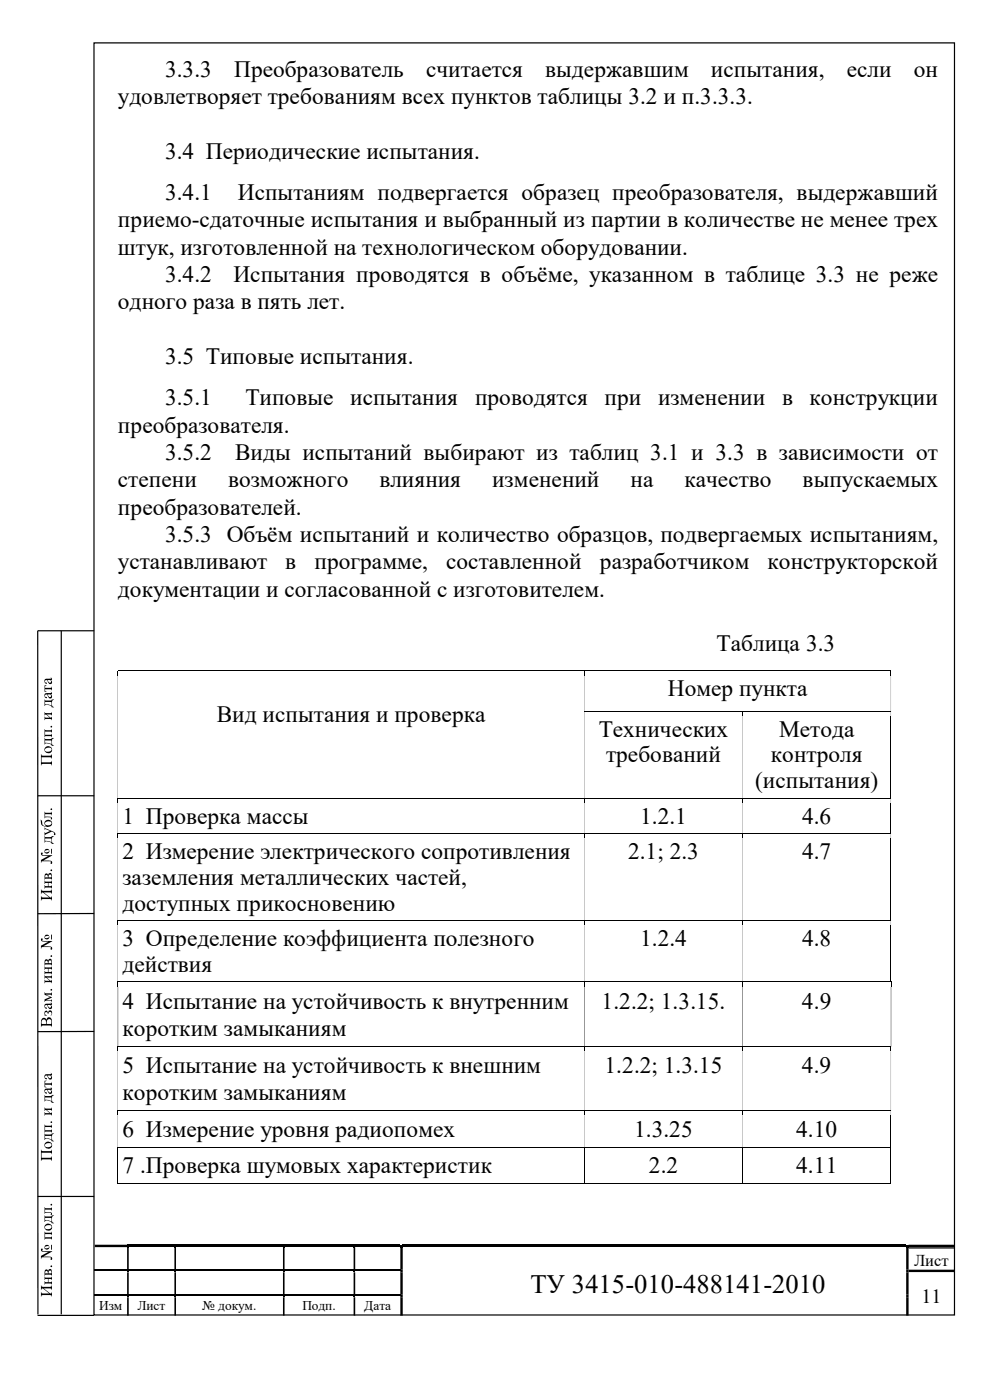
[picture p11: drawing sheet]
<svg xmlns="http://www.w3.org/2000/svg" width="210mm" height="297mm" viewBox="0 0 210 297" stroke-linecap="round" stroke-linejoin="round" font-family="sans-serif">
<g fill="#000">
<path d="M9.4 145.4l.5-.1-.3 .3v.3h1.3l.1-.3v.9l-.3-.3h-1.1v.4l.3 .2h-.5zM9.4 154.7l.4 .2h1.1l.1-.2v.7l-.3-.2h-1.1v.7h1.3l.1-.2v.7l-.3-.2h-1.1l-.2 .2zM9.4 151l.4 .3h1.1l.1-.3v.8l-.1-.2h-1l.8 .7 .3-.2v.7l-.3-.3-1.1 .1-.2 .2v-.8l.2 .2 .9 .1-.7-.7-.4 .2zM8.7 160l.1 .3h.3h1.5h.3l.1-.3v1l-.1-.3h-.3h-1.8v1h1.8h.3l.1-.3v1l-.1-.3h-.3h-1.5h-.3l-.1 .3zM9.4 175.5l1.9 .9 .4 .3v.4l-.2 .1-.1-.5-.4-.3-1.6 .9v-.8l.2 .2 1-.4-.9-.4-.3 .2zM9.4 172.2l.2 .2h.2h1.1l.1-.2v.8l-.1-.3h-1.3v.5l1.2 .1 .2 .1v.4h-.2l.1-.3-.2-.1h-1.1l-.2 .2zM25 169.4v.9zM25 176.8v1zM124 169.4v.9zM124 176.8v1zM157.5 169.4v.9zM157.5 176.8v1z"/>
<path d="M8.7 188.7l.1 .2 .3 .1h1.5l.3-.1 .1-.2v1l-.1-.3-.3-.1h-1.3l1.4 1.1h.2l.1-.3v1l-.1-.3-.3-.1h-1.5l-.3 .1-.1 .3v-1l.1 .3h1.7l-1.4-1.1-.3 .1-.1 .3zM9.4 186.8l.4 .2h1.1l.1-.2v.8l-.1-.2-.6-.1v.7h.6l.1-.2v.7l-.3-.2h-1.1l-.2 .2v-.7l.2 .2h.6v-.7h-.6l-.2 .3zM25 195.3v1zM124 195.3v1zM157.5 195.3v1zM9.5 214.5l.3-.1 .4 .4 .1-.4 .3-.1a.67 .67 0 0 1 .5 .6 .67 .67 0 0 1-.4 .6l.3-.5-.4-.3-.3 .1-.1 .3-.2-.3h-.4v.4l.3 .3h-.5zM9.4 205l.4 .2h1.1l.1-.2v.8l-.1-.2-.6-.1v.7h.6l.1-.2v.7l-.3-.2h-1.1l-.2 .2v-.7l.2 .2h.6v-.7h-.6l-.2 .3zM9.4 206.9l.4 .2h1.1l.1-.2v.7l-.1-.2h-1l.8 .7 .3-.2v.7l-.3-.2h-1.1l-.2 .2v-.8l.2 .3h.9l-.7-.7-.4 .2zM9.4 210.5l.4 .2h1.1l.1-.2v.8l-.3-.3h-1l1.3 .6-1.3 .6h1.2l.1-.2v.6l-.3-.3h-1.1l-.2 .3v-.6l1.2-.5-1.2-.5zM124 208.4v1zM157.5 208.4l.1 1zM9.4 229.3l.5-.1-.3 .3v.3h1.3l.1-.3v.9l-.3-.3h-1.1v.4l.3 .2h-.5z"/>
<path d="M9.4 238.6l.4 .2h1.1l.1-.2v.7l-.3-.2h-1.1v.7h1.3l.1-.3v.8l-.3-.2h-1.1l-.2 .2zM9.4 234.9l.4 .3h1.1l.1-.3v.8l-.1-.2h-1l.8 .7 .3-.2v.7l-.3-.3-1.1 .1-.2 .2v-.8l.2 .2 .9 .1-.7-.7-.4 .2zM25 222v1zM25 235.6v1zM124 222v1zM124 235.6v1zM157.5 222v1zM157.5 235.6v1zM189 222v1zM8.7 243.9l.1 .3h.3h1.5h.3l.1-.3v1l-.1-.3h-.3h-1.8v1h1.8h.3l.1-.3v1l-.1-.3h-.3h-1.5h-.3l-.1 .3zM9.4 256.1l.2 .2h.2h1.1l.1-.2v.8l-.1-.3h-1.3v.5l1.2 .1 .2 .1v.4h-.2l.1-.3-.2-.1h-1.1l-.2 .2zM25 243.3v1z"/>
<path d="M124 243.3v1zM157.5 243.3v1zM189 243.3v1zM8.7 272.7l.1 .2 .3 .1h1.5l.3-.1 .1-.2v1l-.1-.3-.3-.1h-1.3l1.4 1.1h.2l.1-.3v1l-.1-.3-.3-.1h-1.5l-.3 .1-.1 .3v-1l.1 .3h1.7l-1.4-1.1-.3 .1-.1 .3zM9.4 261.3l.4 .2h1.1l.1-.2v.7l-.3-.2h-1.1v.7h1.3l.1-.2v.7l-.3-.2h-1.1l-.2 .2zM9.4 270.8l.4 .3 1.1-.1 .1-.2v.8l-.1-.2-.6-.1v.7h.6l.1-.2v.7l-.3-.2h-1.1l-.2 .2v-.7l.2 .2h.6v-.7l-.6 .1-.2 .2zM27 264.6h.3zM27 269.4h.3v.5h-.3zM27 274.7h.3v.5h-.3zM37 264.6h.3zM37 269.4h.3v.5h-.3zM37 274.7h.3v.5h-.3z"/>
<path d="M60 264.6h.4zM60 269.4h.4v.5h-.4zM60 274.7h.4v.5h-.4zM75 264.6h.4zM75 269.4h.4v.5h-.4zM75 274.7h.4v.5h-.4zM85.4 264.1h106.8v.5h-106.8z"/>
<path d="M9.4 159.1a.81 .81 0 0 1 1.6 0 .81 .81 0 0 1-1.6 0zM9.7 158.8l-.1 .5a.91 .91 0 0 0 1.4-.3 .77 .77 0 0 0-1.3-.2z"/>
<path d="M9.4 156.6l.2 .2h.2h1.1l.1-.2h.5a1 1 0 0 0 0 1.6h-.5a1.14 1.14 0 0 0-1.4-.4l-.2 .2zM9.6 157.1v.5h.8l.5 .3v-.8z"/>
<path d="M9.4 148.4l.2 .2h.2h1.1l.1-.2h.5a1 1 0 0 0 0 1.7h-.5a1.14 1.14 0 0 0-1.4-.5l-.2 .2zM9.6 148.9v.5l.8 .1 .5 .2v-.8z"/>
<path d="M9.5 147.2l.1-.1 1.2-.1v-.2l.2 .3-.2 .2 .2 .3v.5h-.5l-.5-.8-.4 .1-.1 .2 .1 .2 .3 .1v.2l-.4-.1zM10.1 147.3l.3 .5h.4l.1-.1-.2-.4z"/>
<path d="M9.5 144.2l.1-.2h1.2v-.3l.2 .4-.2 .2 .2 .3v.4l-.5 .1-.5-.8h-.4l-.1 .3 .1 .1 .3 .1v.2l-.4-.1zM10.1 144.3l.3 .5h.4l.1-.2-.2-.3z"/>
<path d="M9.4 177.4l.2 .2h.2h1.1l.1-.2h.5a1 1 0 0 0 0 1.6h-.5a1.14 1.14 0 0 0-1.4-.4l-.2 .2zM9.6 177.9v.5h.8l.5 .3v-.8z"/>
<path d="M8.6 173.9a.82 .82 0 0 1 .4 1l.5 .4h.4a.79 .79 0 0 1-.2-1.3 .79 .79 0 0 1 1.3 .4 .8 .8 0 0 1-.1 .8 .8 .8 0 0 1-.9 .2l-.6-.1a.98 .98 0 0 1-.7-1.2zM9.6 174.5l-.1 .2a.8 .8 0 0 0 .8 .4 .8 .8 0 0 0 .7-.5 .88 .88 0 0 0-1.4-.1z"/>
<path d="M8.7 180.9h.3v.5h2.1l-1.9 1.2h1.6l.3 .4-.2 .3-.2-.2v-.4a2.98 2.98 0 0 0-1.9 .1l-.1 .2v-.6l1.6-.8-1.3-.1-.2-.1zM9.4 180.6a.55 .55 0 0 1 1.1 0 .55 .55 0 0 1-1.1 0zM9.5 180.5l.1 .3h.2l.4-.1 .2-.2-.3-.2zM10.8 180.1h.2v1h-.2z"/>
<path d="M9.6 185.4h.5l.1 .2 .1-.3 .5-.1 .2 .7v.8l-.3-.3h-1.1l-.2 .3zM9.6 185.7v.4h.6l-.1-.4zM10.4 185.6l-.1 .5h.6l-.1-.5-.2-.1z"/>
<path d="M8.7 199.1h.3v.5h2.1l-1.9 1.2h1.6l.3 .4-.2 .3-.2-.2v-.4a2.98 2.98 0 0 0-1.9 .1l-.1 .3v-.7l1.6-.8-1.3-.1-.2-.1zM9.4 198.8a.55 .55 0 0 1 1.1 0 .55 .55 0 0 1-1.1 0zM9.5 198.7l.1 .3h.2l.4-.1 .2-.2-.3-.2zM10.8 198.3h.2v1h-.2z"/>
<path d="M9 216l.3-.1 .3 .1 .2 .3 .4-.5 .5 .1a2.74 2.74 0 0 1 .3 2l-.1-.3h-.3h-1.5h-.3l-.1 .3a2.57 2.57 0 0 1 .3-1.9zM9 216.4l-.1 .8h.8v-.7a.46 .46 0 0 0-.7-.1zM10.2 216.3l-.2 .2-.1 .7h1a.71 .71 0 0 0-.5-1z"/>
<path d="M9.6 203.6h.5l.1 .2 .1-.3 .5-.1 .2 .7v.8l-.3-.3h-1.1l-.2 .3zM9.6 203.9v.4h.6l-.1-.4zM10.4 203.9l-.1 .4h.6l-.1-.5-.2-.1z"/>
<path d="M9.5 213.1l.1-.1 1.2-.1v-.3l.2 .4-.2 .2 .2 .3v.5h-.5l-.5-.8-.4 .1-.1 .2 .1 .2 .3 .1v.2l-.4-.1zM10.1 213.2l.3 .5h.4l.1-.1-.2-.4z"/>
<path d="M9.4 232.3l.2 .2h.2h1.1l.1-.2h.5a1 1 0 0 0 0 1.7h-.5a1.14 1.14 0 0 0-1.4-.5l-.2 .2zM9.6 232.8v.5l.8 .1 .5 .2v-.8z"/>
<path d="M9.5 231.1l.1-.1 1.2-.1v-.2l.2 .3-.2 .2 .2 .3v.5h-.5l-.5-.8-.4 .1-.1 .2 .1 .2 .3 .1v.2l-.4-.1zM10.1 231.2l.3 .5h.4l.1-.1-.2-.4z"/>
<path d="M9.5 228.1l.1-.2h1.2v-.3l.2 .4-.2 .2 .2 .3v.4l-.5 .1-.5-.8h-.4l-.1 .3 .1 .1 .3 .1v.2l-.4-.1zM10.1 228.2l.3 .5h.4l.1-.2-.2-.3z"/>
<path d="M9.4 243a.81 .81 0 0 1 1.6 0 .81 .81 0 0 1-1.6 0zM9.7 242.7l-.1 .5a.91 .91 0 0 0 1.4-.3 .77 .77 0 0 0-1.3-.2z"/>
<path d="M9.4 257.9l.2 .2h.2h1.1l.1-.2h.5a1 1 0 0 0 0 1.6h-.5a1.14 1.14 0 0 0-1.4-.5l-.2 .2zM9.6 258.4v.5h.8l.5 .3v-.8z"/>
<path d="M9.4 240.5l.2 .2h.2h1.1l.1-.2h.5a1 1 0 0 0 0 1.6h-.5a1.14 1.14 0 0 0-1.4-.5l-.2 .3zM9.6 241v.5h.8l.5 .3v-.8z"/>
<path d="M8.7 264.9h.3v.5h2.1l-1.9 1.2h1.6l.3 .4-.2 .3-.2-.2v-.4a2.98 2.98 0 0 0-1.9 .1l-.1 .3v-.7l1.6-.8h-1.3l-.2-.2zM9.4 264.6a.55 .55 0 0 1 1.1 0 .55 .55 0 0 1-1.1 0zM9.5 264.5l.1 .3 .2 .1 .4-.1 .2-.3-.3-.2zM10.8 264.1h.2v1h-.2z"/>
<path d="M9.4 260.4a.81 .81 0 0 1 1.6 0 .81 .81 0 0 1-1.6 0zM9.7 260.1l-.1 .5a.91 .91 0 0 0 1.4-.3 .77 .77 0 0 0-1.3-.2z"/>
<path d="M9.6 269.4h.5l.1 .2 .1-.3 .5-.1 .2 .7v.8l-.3-.3h-1.1l-.2 .3zM9.6 269.7v.4h.6l-.1-.4zM10.4 269.7l-.1 .4h.6l-.1-.5-.2-.1z"/>
<circle cx="10.9" cy="154.2" r=".2"/>
<circle cx="10.9" cy="171.7" r=".2"/>
<circle cx="10.9" cy="184.6" r=".2"/>
<circle cx="10.9" cy="210" r=".2"/>
<circle cx="10.9" cy="202.8" r=".2"/>
<circle cx="10.9" cy="238.1" r=".2"/>
<circle cx="10.9" cy="255.6" r=".2"/>
<circle cx="10.9" cy="268.6" r=".2"/>
</g>
<g fill="#000">
<path d="M25 142.3v1z" fill-rule="evenodd"/>
<path d="M25 143.3v7.6zM124 143.3v7.6zM189 143.3v7.6z" fill-rule="evenodd"/>
<path d="M25 150.9v1zM124 150.9v1z" fill-rule="evenodd"/>
<path d="M124 142.3v1z" fill-rule="evenodd"/>
<path d="M157.5 150.9v1z" fill-rule="evenodd"/>
<path d="M189 142.3v1z" fill-rule="evenodd"/>
<path d="M189 150.9v1zM25 151.9v17.5zM124 151.9v17.5zM157.5 151.9v17.5z" fill-rule="evenodd"/>
<path d="M189 169.4v.9zM25 170.3v6.5zM124 170.3v6.5zM157.5 170.3v6.5z" fill-rule="evenodd"/>
<path d="M189 176.8v1zM25 177.8v17.5zM124 177.8v17.5zM157.5 177.8v17.5z" fill-rule="evenodd"/>
<path d="M189 195.3v1zM25 196.3v11.9zM124 196.3v11.9zM157.5 196.3v11.9z" fill-rule="evenodd"/>
<path d="M25 208.2l.1 1.2z" fill-rule="evenodd"/>
<path d="M25 209.4l.1 12.6zM124 209.4v12.6zM157.5 209.4l.1 12.6zM189 209.4l.1 12.6z" fill-rule="evenodd"/>
<path d="M189 208.2l.1 1.2z" fill-rule="evenodd"/>
<path d="M189 222h.1zM25 223v12.6zM124 223v12.6zM157.5 223v12.6zM189 223v12.6z" fill-rule="evenodd"/>
<path d="M189 235.6v1zM25 236.6v6.7zM124 236.6v6.7zM157.5 236.6v6.7z" fill-rule="evenodd"/>
<path d="M27 264.1h10v.5h-10z" fill-rule="evenodd"/>
<path d="M37 264.1h23v.5h-23z" fill-rule="evenodd"/>
<path d="M60 264.1h15v.5h-15z" fill-rule="evenodd"/>
<path d="M75 264.1h9.9v.5h-9.9z" fill-rule="evenodd"/>
<path d="M84.9 264.1h.5v.5h-.5z" fill-rule="evenodd"/>
<path d="M84.9 269.4h.5v.5h-.5zM192.2 269.4h.5v.5h-.5z" fill-rule="evenodd"/>
<path d="M84.9 274.7h.5v.5h-.5zM192.2 274.7h.5v.5h-.5zM27 275.2h.3v3.9h-.3zM37 275.2h.3v3.9h-.3zM60 275.2h.4v3.9h-.4zM75 275.2h.4v3.9h-.4z" fill-rule="evenodd"/>
<path d="M84.9 275.2h.5v3.9h-.5zM192.2 275.2h.5v3.9h-.5z" fill-rule="evenodd"/>
<path d="M192.2 264.1h.5v.5h-.5z" fill-rule="evenodd"/>
<path d="M192.7 264.6h9.8v.3h-9.8zM20.1 264.1h6.9v.5h-6.9z" fill-rule="evenodd"/>
<path d="M192.7 264.1h9.8v.5h-9.8zM27 264.6h.3v4.8h-.3zM37 264.6h.3v4.8h-.3zM60 264.6h.4v4.8h-.4zM75 264.6h.4v4.8h-.4zM84.9 264.6h.5v4.8h-.5zM192.2 264.6h.5v4.8h-.5z" fill-rule="evenodd"/>
<path d="M192.7 269.4h9.8v.5h-9.8zM27 269.9h.3v4.8h-.3zM37 269.9h.3v4.8h-.3zM60 269.9h.4v4.8h-.4zM75 269.9h.4v4.8h-.4zM84.9 269.9h.5v4.8h-.5zM192.2 269.9h.5v4.8h-.5z" fill-rule="evenodd"/>
</g>
<g fill="none" stroke="#000" stroke-width=".25">
<path d="M19.9 9.1h182.6v269.9h-182.6zM13 133.8v145M20 133.8h-12v145M8 168.8h12M20 193.8h-12M20 218.8l-12 .1M8 253.8h12M8 279.1h11.9M20.1 269.5h6.9M27.3 269.5h9.7M37.3 269.5h22.7M60.4 269.5h14.6"/>
<path d="M75.4 269.5h9.5"/>
</g>
<path d="M20.1 274.8h6.9M27.3 274.8h9.7M37.3 274.8h22.7M60.4 274.8h14.6M75.4 274.8h9.5" fill="none" stroke="#000" stroke-width=".34"/>
<g fill="none" stroke="#000" stroke-width=".21">
<path d="M25 142.3h164M124 150.9h65M189 151.9v17.5M25 169.4h164M25 176.8h164M189 170.3v6.5M189 177.8v17.5M25 195.3h164M189 196.3v11.9M25.1 208.3h163.9M25 222h164M25 235.6h164"/>
<path d="M189 236.6v6.7M25 244.3v6.8h164M25 243.4h164M124 244.3v6.8M157.5 244.3v6.8M189 244.3v6.8"/>
</g>
<text font-size="5.6" x="112.5" y="274.2">ТУ 3415-010-488141-2010</text>
<g font-size="5">
<text x="35" y="16.3">3.3.3</text>
<text x="49.7" y="16.3">Преобразователь</text>
<text x="90.4" y="16.3">считается</text>
<text x="115.7" y="16.3">выдержавшим</text>
<text x="150.8" y="16.3">испытания,</text>
<text x="179.6" y="16.3">если</text>
<text x="193.8" y="16.3">он</text>
<text x="25" y="22.1">удовлетворяет требованиям всех пунктов таблицы 3.2 и п.3.3.3.</text>
<text x="35" y="33.7">3.4 Периодические испытания.</text>
<text x="35" y="42.5">3.4.1</text>
<text x="50.5" y="42.5">Испытаниям подвергается образец преобразователя, выдержавший</text>
<text x="25" y="48.3">приемо-сдаточные испытания и выбранный из партии в количестве не менее трех</text>
<text x="25" y="54.1">штук, изготовленной на технологическом оборудовании.</text>
<text x="35" y="59.9">3.4.2</text>
<text x="49.5" y="59.9">Испытания проводятся в объёме, указанном в таблице 3.3 не реже</text>
<text x="25" y="65.7">одного раза в пять лет.</text>
<text x="35" y="77.3">3.5 Типовые испытания.</text>
<text x="35" y="86">3.5.1</text>
<text x="52" y="86">Типовые</text>
<text x="74.3" y="86">испытания</text>
<text x="100.8" y="86">проводятся</text>
<text x="128.2" y="86">при</text>
<text x="139.6" y="86">изменении</text>
<text x="165.9" y="86">в</text>
<text x="171.7" y="86">конструкции</text>
<text x="25" y="91.8">преобразователя.</text>
<text x="35" y="97.6">3.5.2</text>
<text x="49.9" y="97.6">Виды испытаний выбирают из таблиц 3.1 и 3.3 в зависимости от</text>
<text x="25" y="103.4">степени</text>
<text x="48.4" y="103.4">возможного</text>
<text x="80.5" y="103.4">влияния</text>
<text x="104.4" y="103.4">изменений</text>
<text x="133.8" y="103.4">на</text>
<text x="145.2" y="103.4">качество</text>
<text x="170.3" y="103.4">выпускаемых</text>
<text x="25" y="109.2">преобразователей.</text>
<text x="35" y="115">3.5.3 Объём испытаний и количество образцов, подвергаемых испытаниям,</text>
<text x="25" y="120.8">устанавливают</text>
<text x="60.5" y="120.8">в</text>
<text x="66.7" y="120.8">программе,</text>
<text x="94.6" y="120.8">составленной</text>
<text x="127.2" y="120.8">разработчиком</text>
<text x="162.8" y="120.8">конструкторской</text>
<text x="25" y="126.6">документации и согласованной с изготовителем.</text>
<text x="152" y="138.2">Таблица 3.3</text>
<text x="141.7" y="147.7">Номер пункта</text>
<text x="46" y="153.2">Вид испытания и проверка</text>
<text x="127" y="156.3">Технических</text>
<text x="128.6" y="161.8">требований</text>
<text x="163.5" y="161.8">контроля</text>
<text x="165.3" y="156.3">Метода</text>
<text x="160.2" y="167.3">(испытания)</text>
<text x="26" y="174.7">1 Проверка массы</text>
<text x="135.8" y="174.7">1.2.1</text>
<text x="170.1" y="174.7">4.6</text>
<text x="26" y="182.2">2 Измерение электрического сопротивления</text>
<text x="133.2" y="182.2">2.1; 2.3</text>
<text x="170.1" y="182.2">4.7</text>
<text x="26" y="187.7">заземления металлических частей,</text>
<text x="26" y="193.2">доступных прикосновению</text>
<text x="26" y="200.6">3 Определение коэффициента полезного</text>
<text x="135.8" y="200.6">1.2.4</text>
<text x="170.1" y="200.6">4.8</text>
<text x="26" y="206.1">действия</text>
<text x="26" y="214">4 Испытание на устойчивость к внутренним</text>
<text x="127.6" y="214">1.2.2; 1.3.15.</text>
<text x="170.1" y="214">4.9</text>
<text x="26" y="219.8">коротким замыканиям</text>
<text x="26" y="227.6">5 Испытание на устойчивость к внешним</text>
<text x="128.3" y="227.6">1.2.2; 1.3.15</text>
<text x="170.1" y="227.6">4.9</text>
<text x="26" y="233.4">коротким замыканиям</text>
<text x="26" y="241.2">6 Измерение уровня радиопомех</text>
<text x="134.5" y="241.2">1.3.25</text>
<text x="168.9" y="241.2">4.10</text>
<text x="26" y="248.9">7 .Проверка шумовых характеристик</text>
<text x="137.7" y="248.9">2.2</text>
<text x="168.9" y="248.9">4.11</text>
</g>
<text font-size="4.2" x="195.5" y="276.4">11</text>
<text font-size="3.5" x="193.9" y="268.5">Лист</text>
<g font-size="2.8">
<text x="21" y="277.9">Изм</text>
<text x="29.2" y="277.9">Лист</text>
<text x="42.9" y="277.9">№ докум.</text>
<text x="64.1" y="277.9">Подп.</text>
<text x="77.3" y="277.9">Дата</text>
</g>
</svg>
